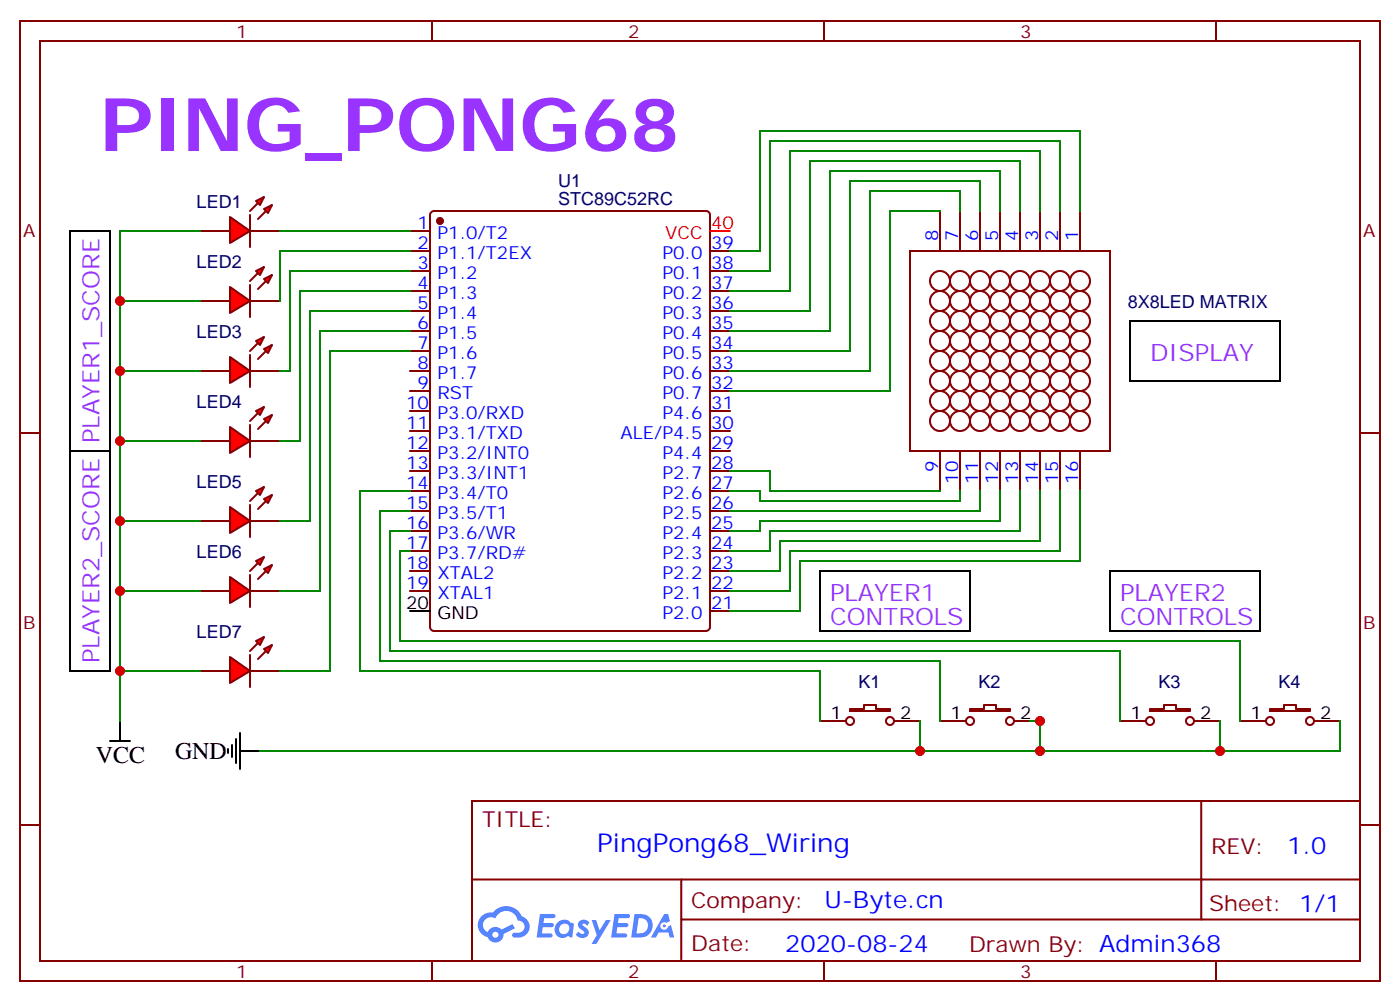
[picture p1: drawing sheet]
<svg xmlns="http://www.w3.org/2000/svg" width="247mm" height="177mm" viewBox="0 0 247 177" stroke-linecap="round" stroke-linejoin="round" font-family="sans-serif">
<g fill="none" stroke="#870000" stroke-width=".35">
<path d="M3.5 3.7h239.9v169.3h-239.9zM7.1 7.2h232.8v162.3h-232.8zM76.2 3.7v3.5M145.3 3.7v3.5M214.5 3.7v3.5M3.5 76.4h3.6M239.9 76.4h3.5M3.5 145.5h3.6M83.3 141.3h156.6v28.2h-156.6zM83.3 155.1h156.5M120.2 155.1v14.1M211.9 141.3v20.9"/>
<path d="M239.9 145.5h3.5M76.2 169.5v3.5M120.2 162.2h119.6M145.3 169.5v3.5M214.5 169.5v3.5"/>
</g>
<g fill="#5487ff">
<path d="M102.2 162.5a1.22 1.22 0 0 1 1.8 .2l-.4 .6a.47 .47 0 0 0-.4-.4 .47 .47 0 0 0-.5 .2l.1 .1a1.55 1.55 0 0 1 1 1.5 1.34 1.34 0 0 1-2.3 .2l.5-.6a.6 .6 0 0 0 .5 .5 .6 .6 0 0 0 .6-.3l-.2-.2a1.48 1.48 0 0 1-.9-1.5z"/>
<path d="M95.3 161.2h1.5a1.22 1.22 0 0 1 1.1 .2 .37 .37 0 0 1-.3 .6h-1.6l-.2 .8h1.6a.37 .37 0 0 1 .3 .4 .37 .37 0 0 1-.4 .3h-1.6l-.1 1.1h.7a1.15 1.15 0 0 1 1.1 .2 .36 .36 0 0 1-.3 .6h-2.4z"/>
<path d="M108.4 161.2h1.5a1.23 1.23 0 0 1 1.2 .2 .37 .37 0 0 1-.4 .6h-1.6l-.1 .8h1.5a.37 .37 0 0 1 .3 .4 .37 .37 0 0 1-.3 .3h-1.6l-.2 1.1h.8a1.15 1.15 0 0 1 1.1 .2 .36 .36 0 0 1-.3 .6h-2.5z"/>
<path d="M117.2 161.2h.6l.4 1.3-.6 .3a.69 .69 0 0 0-1.1 .3 .69 .69 0 0 0 .5 .9 .69 .69 0 0 0 .9-.6l.4-.2 .6 2.2h-.8l-.2-.9h-1.7l-.5 .9h-.9z"/>
<path d="M104.4 162.3h.7l.7 1.8 1.1-1.8h.8l-2.5 4.2h-.8l.9-1.5z"/>
<path d="M111.9 161.2l-.6 4.2h1.4a2.11 2.11 0 0 0 2.4-2.1 2.11 2.11 0 0 0-2.5-2.1zM112.6 162a1.39 1.39 0 0 1 1.7 1.4 1.39 1.39 0 0 1-1.8 1.2h-.2z"/>
<path d="M98.2 162.8a1.48 1.48 0 0 0-.1 2 1.48 1.48 0 0 0 1.9 .4l.2-.2 .7 .4 .3-2.3-.1-.3h-.5a1.49 1.49 0 0 0-2.4 0zM98.9 163.2a.91 .91 0 0 1 1.5 .3 .91 .91 0 0 1-.8 1.3 .87 .87 0 0 1-1-.5 .87 .87 0 0 1 .3-1.1z"/>
<path d="M85 161.6a2.18 2.18 0 0 0 1 3.7 1.44 1.44 0 0 0 1.7 .9 1.44 1.44 0 0 0 1.1-1.5l2-1-.4-.7-1.9 1a1.47 1.47 0 0 0-2.5 .4 1.39 1.39 0 0 1-.6-1.9 1.39 1.39 0 0 1 2-.5 2.08 2.08 0 0 1 2.1-1.3 2.08 2.08 0 0 1 1.9 1.7 1.07 1.07 0 0 1 1.1 1 1.07 1.07 0 0 1-1 1.1h-.6a.43 .43 0 0 0-.6 .4 .43 .43 0 0 0 .4 .5 2.06 2.06 0 0 0 2.2-.7 2.06 2.06 0 0 0 .3-2.2l-.7-.7-.5-.2a2.98 2.98 0 0 0-5.1-.6h-1zM86.8 164.9a.55 .55 0 0 1 1.1 0 .55 .55 0 0 1-1.1 0z"/>
<circle cx="117.2" cy="163.3" r=".26"/>
</g>
<g fill="none" stroke="#870000" stroke-width=".35">
<path d="M76.1 37.4l.5-.2h47.9a.71 .71 0 0 1 .7 .7v72.7a.76 .76 0 0 1-.7 .7h-47.9a.76 .76 0 0 1-.8-.7v-72.7zM165.8 37.2v7.1M169.3 37.2v7.1M172.9 37.2v7.1M176.4 37.2v7.1M179.9 37.2v7.1M183.4 37.2v7.1M187 37.2v7.1M190.5 37.2v7.1M72.3 40.7h3.5M72.3 44.3h3.5M72.3 47.8h3.5"/>
<path d="M72.3 51.3h3.5M72.3 54.9h3.5M72.3 58.4h3.5M125.2 44.3h3.6M125.2 47.8h3.6M125.2 51.3h3.6M125.2 54.9h3.6M125.2 58.4h3.6M160.5 44.3h35.3v35.3h-35.3zM72.3 61.9h3.5M72.3 65.4h3.5M72.3 69h3.5"/>
<path d="M72.3 72.5h3.5M72.3 76h3.5M72.3 79.6h3.5M125.2 61.9h3.6M125.2 65.4h3.6M125.2 69h3.6M125.2 72.5h3.6M125.2 76h3.6M125.2 79.6h3.6M165.8 79.6v7M169.3 79.6v7M172.9 79.6v7"/>
<path d="M176.4 79.6v7M179.9 79.6v7M183.4 79.6v7M187 79.6v7M190.5 79.6v7M72.3 83.1h3.5M72.3 86.6h3.5M72.3 90.1h3.5M72.3 93.7h3.5M72.3 97.2h3.5M125.2 83.1h3.6M125.2 86.6h3.6"/>
<path d="M125.2 90.1h3.6M125.2 93.7h3.6M125.2 97.2h3.6M72.3 100.7h3.5M72.3 104.2h3.5M125.2 100.7h3.6M125.2 104.2h3.6M125.2 107.8h3.6M144.6 127.2h4.6M149.9 125.1h2.5v-.7h2.1v.7h2.5v.3h-7.1zM157.7 127.2h4.6M165.8 127.2h4.6"/>
<path d="M171.1 125.1h2.5v-.7h2.1v.7h2.5v.3h-7.1zM178.9 127.2h4.5M197.6 127.2h4.5M202.8 125.1h2.5v-.7h2.1v.7h2.5v.3h-7.1zM210.6 127.2h4.6M218.7 127.2h4.6M224 125.1h2.5v-.7h2.1v.7h2.5v.3h-7.1zM231.8 127.2h4.6"/>
<circle cx="165.8" cy="49.6" r="1.76"/>
<circle cx="165.8" cy="56.6" r="1.76"/>
<circle cx="165.8" cy="53.1" r="1.76"/>
<circle cx="169.3" cy="56.6" r="1.76"/>
<circle cx="169.3" cy="49.6" r="1.76"/>
<circle cx="169.3" cy="53.1" r="1.76"/>
<circle cx="172.9" cy="56.6" r="1.76"/>
<circle cx="172.9" cy="49.6" r="1.76"/>
<circle cx="172.9" cy="53.1" r="1.76"/>
<circle cx="176.4" cy="53.1" r="1.76"/>
<circle cx="176.4" cy="56.6" r="1.76"/>
<circle cx="176.4" cy="49.6" r="1.76"/>
<circle cx="179.9" cy="56.6" r="1.76"/>
<circle cx="179.9" cy="53.1" r="1.76"/>
<circle cx="179.9" cy="49.6" r="1.76"/>
<circle cx="183.4" cy="49.6" r="1.76"/>
<circle cx="183.4" cy="53.1" r="1.76"/>
<circle cx="183.4" cy="56.6" r="1.76"/>
<circle cx="187" cy="56.6" r="1.76"/>
<circle cx="187" cy="49.6" r="1.76"/>
<circle cx="187" cy="53.1" r="1.76"/>
<circle cx="190.5" cy="56.6" r="1.76"/>
<circle cx="190.5" cy="49.6" r="1.76"/>
<circle cx="190.5" cy="53.1" r="1.76"/>
<circle cx="165.8" cy="74.3" r="1.76"/>
<circle cx="165.8" cy="67.2" r="1.76"/>
<circle cx="165.8" cy="70.7" r="1.76"/>
<circle cx="165.8" cy="63.7" r="1.76"/>
<circle cx="165.8" cy="60.1" r="1.76"/>
<circle cx="169.3" cy="63.7" r="1.76"/>
<circle cx="169.3" cy="74.3" r="1.76"/>
<circle cx="169.3" cy="70.7" r="1.76"/>
<circle cx="169.3" cy="67.2" r="1.76"/>
<circle cx="169.3" cy="60.1" r="1.76"/>
<circle cx="172.9" cy="67.2" r="1.76"/>
<circle cx="172.9" cy="63.7" r="1.76"/>
<circle cx="172.9" cy="70.7" r="1.76"/>
<circle cx="172.9" cy="60.1" r="1.76"/>
<circle cx="172.9" cy="74.3" r="1.76"/>
<circle cx="176.4" cy="63.7" r="1.76"/>
<circle cx="176.4" cy="74.3" r="1.76"/>
<circle cx="176.4" cy="70.7" r="1.76"/>
<circle cx="176.4" cy="67.2" r="1.76"/>
<circle cx="176.4" cy="60.1" r="1.76"/>
<circle cx="179.9" cy="70.7" r="1.76"/>
<circle cx="179.9" cy="67.2" r="1.76"/>
<circle cx="179.9" cy="60.1" r="1.76"/>
<circle cx="179.9" cy="74.3" r="1.76"/>
<circle cx="179.9" cy="63.7" r="1.76"/>
<circle cx="183.4" cy="67.2" r="1.76"/>
<circle cx="183.4" cy="60.1" r="1.76"/>
<circle cx="183.4" cy="74.3" r="1.76"/>
<circle cx="183.4" cy="70.7" r="1.76"/>
<circle cx="183.4" cy="63.7" r="1.76"/>
<circle cx="187" cy="74.3" r="1.76"/>
<circle cx="187" cy="70.7" r="1.76"/>
<circle cx="187" cy="67.2" r="1.76"/>
<circle cx="187" cy="63.7" r="1.76"/>
<circle cx="187" cy="60.1" r="1.76"/>
<circle cx="190.5" cy="74.3" r="1.76"/>
<circle cx="190.5" cy="63.7" r="1.76"/>
<circle cx="190.5" cy="70.7" r="1.76"/>
<circle cx="190.5" cy="60.1" r="1.76"/>
<circle cx="190.5" cy="67.2" r="1.76"/>
<circle cx="149.9" cy="127.2" r=".71"/>
<circle cx="157" cy="127.2" r=".71"/>
<circle cx="171.1" cy="127.2" r=".71"/>
<circle cx="178.2" cy="127.2" r=".71"/>
<circle cx="202.8" cy="127.2" r=".71"/>
<circle cx="209.9" cy="127.2" r=".71"/>
<circle cx="224" cy="127.2" r=".71"/>
<circle cx="231.1" cy="127.2" r=".71"/>
</g>
<circle cx="77.6" cy="39" r=".53" fill="#870000" stroke="#870000" stroke-width=".35"/>
<path d="M72.3 107.8h3.5" fill="none" stroke="#000" stroke-width=".35"/>
<path d="M125.2 40.7h3.6" fill="none" stroke="#f00" stroke-width=".35"/>
<g fill="#f00" stroke="#870000" stroke-width=".35">
<path d="M40.6 38.3l3.5 2.4-3.5 2.2z"/>
<path d="M44.1 37.9v5.7z"/>
</g>
<g fill="#870000" stroke="#870000" stroke-width=".35">
<path d="M44.1 37.2l1.4-1.4z"/>
<path d="M46.9 37.2l-1.4 1.4z"/>
</g>
<g fill="#f00" stroke="#870000" stroke-width=".35">
<path d="M45.2 35.5l1.4-.8-.7 1.5z"/>
<path d="M46.6 36.9l1.4-.7-.7 1.4z"/>
</g>
<path d="M35.3 40.7h5.3M44.1 40.7h5.3" fill="none" stroke="#870000" stroke-width=".35"/>
<g fill="#f00" stroke="#870000" stroke-width=".35">
<path d="M40.6 50.6l3.5 2.5-3.5 2.1z"/>
<path d="M44.1 50.3v5.6z"/>
</g>
<g fill="#870000" stroke="#870000" stroke-width=".35">
<path d="M44.1 49.6l1.4-1.4z"/>
<path d="M45.5 51l1.4-1.4z"/>
</g>
<g fill="#f00" stroke="#870000" stroke-width=".35">
<path d="M45.2 47.8l1.4-.7-.7 1.4z"/>
<path d="M46.6 49.2l1.4-.7-.7 1.4z"/>
</g>
<path d="M35.3 53.1h5.3M44.1 53.1h5.3" fill="none" stroke="#870000" stroke-width=".35"/>
<g fill="#f00" stroke="#870000" stroke-width=".35">
<path d="M40.6 63l3.5 2.4-3.5 2.2z"/>
<path d="M44.1 62.6v5.7z"/>
</g>
<g fill="#870000" stroke="#870000" stroke-width=".35">
<path d="M45.5 60.5l-1.4 1.4z"/>
<path d="M45.5 63.3l1.4-1.4z"/>
</g>
<g fill="#f00" stroke="#870000" stroke-width=".35">
<path d="M45.2 60.1l1.4-.7-.7 1.5z"/>
<path d="M46.6 61.6l1.4-.7-.7 1.4z"/>
</g>
<path d="M35.3 65.4h5.3M44.1 65.4h5.3" fill="none" stroke="#870000" stroke-width=".35"/>
<g fill="#f00" stroke="#870000" stroke-width=".35">
<path d="M40.6 75.3l3.5 2.5-3.5 2.1z"/>
<path d="M44.1 75v5.6z"/>
</g>
<g fill="#870000" stroke="#870000" stroke-width=".35">
<path d="M44.1 74.3l1.4-1.5z"/>
<path d="M45.5 75.7l1.4-1.4z"/>
</g>
<g fill="#f00" stroke="#870000" stroke-width=".35">
<path d="M45.2 72.5l1.4-.7-.7 1.4z"/>
<path d="M46.6 73.9l1.4-.7-.7 1.4z"/>
</g>
<path d="M35.3 77.8h5.3M44.1 77.8h5.3" fill="none" stroke="#870000" stroke-width=".35"/>
<g fill="#f00" stroke="#870000" stroke-width=".35">
<path d="M40.6 89.4l3.5 2.5-3.5 2.1z"/>
<path d="M44.1 89.1v5.6z"/>
</g>
<g fill="#870000" stroke="#870000" stroke-width=".35">
<path d="M44.1 88.4l1.4-1.4z"/>
<path d="M45.5 89.8l1.4-1.4z"/>
</g>
<g fill="#f00" stroke="#870000" stroke-width=".35">
<path d="M45.2 86.6l1.4-.7-.7 1.4z"/>
<path d="M46.6 88l1.4-.7-.7 1.4z"/>
</g>
<path d="M35.3 91.9h5.3M44.1 91.9h5.3" fill="none" stroke="#870000" stroke-width=".35"/>
<g fill="#f00" stroke="#870000" stroke-width=".35">
<path d="M40.6 101.8l3.5 2.4-3.5 2.2z"/>
<path d="M44.1 101.4v5.7z"/>
</g>
<g fill="#870000" stroke="#870000" stroke-width=".35">
<path d="M45.5 99.3l-1.4 1.4z"/>
<path d="M45.5 102.1l1.4-1.4z"/>
</g>
<g fill="#f00" stroke="#870000" stroke-width=".35">
<path d="M45.2 99l1.4-.8-.7 1.5z"/>
<path d="M46.6 100.4l1.4-.7-.7 1.4z"/>
</g>
<path d="M35.3 104.2h5.3M44.1 104.2h5.3" fill="none" stroke="#870000" stroke-width=".35"/>
<g fill="#f00" stroke="#870000" stroke-width=".35">
<path d="M40.6 115.9l3.5 2.5-3.5 2.1z"/>
<path d="M44.1 115.5v5.7z"/>
</g>
<g fill="#870000" stroke="#870000" stroke-width=".35">
<path d="M44.1 114.8l1.4-1.4z"/>
<path d="M45.5 116.2l1.4-1.4z"/>
</g>
<g fill="#f00" stroke="#870000" stroke-width=".35">
<path d="M45.2 113.1l1.4-.7-.7 1.4z"/>
<path d="M46.6 114.5l1.4-.7-.7 1.4z"/>
</g>
<path d="M35.3 118.4h5.3M44.1 118.4h5.3" fill="none" stroke="#870000" stroke-width=".35"/>
<g fill="none" stroke="#008700" stroke-width=".35">
<path d="M165.8 37.2h-8.8v31.8h-28.2M169.3 37.2v-3.5h-15.8v31.7h-24.7M172.9 37.2v-5.3h-23v30h-21.1M176.4 37.2v-7h-30v28.2h-17.6M179.9 37.2v-8.8h-37v26.5h-14.1M183.4 37.2v-10.6h-44.1v24.7h-10.5M187 37.2v-12.3h-51.2v22.9h-7M190.5 37.2v-14.1h-56.4v21.2h-5.3M21.2 53.1h14.1M35.3 40.7h-14.1v86.5M49.4 40.7h22.9M72.3 44.3h-22.9v8.8"/>
<path d="M72.3 47.8h-21.1v17.6h-1.8M72.3 51.3h-19.4v26.5h-3.5M72.3 54.9h-17.6v37h-5.3M72.3 58.4h-15.9v45.8h-7M21.2 65.4h14.1M21.2 77.8h14.1M72.3 61.9h-14.1v56.5h-8.8M21.2 91.9h14.1M72.3 97.2h-1.7v15.9h148.1v14.1M72.3 93.7h-3.5v21.1h128.8v12.4M72.3 90.1h-5.3v26.5h98.8v10.6M72.3 86.6h-8.8v31.8h81.1v8.8"/>
<path d="M128.8 86.6h5.3v1.8h35.2v-1.8M128.8 83.1h7v3.5h30M172.9 86.6v3.5h-44.1M176.4 86.6v5.3h-42.3v1.8h-5.3M179.9 86.6v7.1h-44.1v3.5h-7M183.4 86.6v8.8h-45.8v5.3h-8.8M187 86.6v10.6h-47.7v7h-10.5M190.5 86.6v12.4h-49.4v8.8h-12.3M21.2 104.2h14.1M21.2 118.4h14.1M162.3 127.2v5.3M181.7 127.2h1.7v5.3"/>
<path d="M215.2 127.2v5.3M236.4 127.2v5.3h-190.5"/>
</g>
<path d="M12.3 40.7h7.1v38.9h-7.1zM199.3 56.6h26.5v10.6h-26.5zM12.3 79.6h7.1v38.8h-7.1zM144.6 100.7h26.5v10.6h-26.5zM195.8 100.7h26.4v10.6h-26.4zM19.4 130.7h3.5M21.2 127.2v3.5M40.2 132.1v.7M40.9 131.4v2.1M41.6 130.4v4.2M42.3 132.5h3.6M42.3 129.3v6.3" fill="none" stroke="#000" stroke-width=".35"/>
<g fill="#c00">
<circle cx="21.2" cy="53.1" r=".88"/>
<circle cx="21.2" cy="65.4" r=".88"/>
<circle cx="21.2" cy="77.8" r=".88"/>
<circle cx="21.2" cy="91.9" r=".88"/>
<circle cx="21.2" cy="104.2" r=".88"/>
<circle cx="21.2" cy="118.4" r=".88"/>
<circle cx="215.2" cy="132.5" r=".88"/>
<circle cx="183.4" cy="132.5" r=".88"/>
<circle cx="183.4" cy="127.2" r=".88"/>
<circle cx="162.3" cy="132.5" r=".88"/>
</g>
<text font-size="13.1" fill="#93f" x="17.6" y="26.6">PING_PONG68</text>
<text font-size="4.6" fill="#00f" x="105.3" y="150.3">PingPong68_Wiring</text>
<g font-size="4.2" fill="#93f">
<text x="202.8" y="63.7">DISPLAY</text>
<text x="17.6" y="78.2" transform="rotate(-90 17.6 78.2)">PLAYER1_SCORE</text>
<text x="146.4" y="106">PLAYER1</text>
<text x="197.6" y="106">PLAYER2</text>
<text x="146.4" y="110.2">CONTROLS</text>
<text x="197.6" y="110.2">CONTROLS</text>
<text x="17.6" y="117" transform="rotate(-90 17.6 117)">PLAYER2_SCORE</text>
</g>
<g font-size="4.2">
<text x="16.9" y="134.6">VCC</text>
<text x="30.9" y="133.9">GND</text>
</g>
<g font-size="4.2" fill="#00f">
<text x="227.1" y="150.5">1.0</text>
<text x="145.4" y="160.1">U-Byte.cn</text>
<text x="138.5" y="167.9">2020-08-24</text>
</g>
<g font-size="3.9" fill="#800">
<text x="85" y="145.9">TITLE:</text>
<text x="213.6" y="150.5">REV:</text>
<text x="121.9" y="160.1">Company:</text>
<text x="213.3" y="160.7">Sheet: 1/1</text>
<text x="121.9" y="167.7">Date:</text>
<text x="171" y="167.8">Drawn By: Admin368</text>
</g>
<g font-size="3.2" fill="#800">
<text x="41.6" y="6.7">1</text>
<text x="110.8" y="6.7">2</text>
<text x="179.9" y="6.7">3</text>
<text x="4.1" y="41.8">A</text>
<text x="240.4" y="41.8">A</text>
<text x="4.1" y="110.9">B</text>
<text x="240.4" y="110.9">B</text>
<text x="41.6" y="172.5">1</text>
<text x="110.8" y="172.5">2</text>
<text x="179.9" y="172.5">3</text>
</g>
<g font-size="3.2" fill="#000080">
<text x="98.4" y="33">U1</text>
<text x="34.7" y="36.6">LED1</text>
<text x="98.4" y="36.2">STC89C52RC</text>
<text x="34.7" y="47.2">LED2</text>
<text x="34.7" y="59.5">LED3</text>
<text x="198.9" y="54.2">8X8LED MATRIX</text>
<text x="34.7" y="71.9">LED4</text>
<text x="34.7" y="86">LED5</text>
<text x="34.7" y="98.3">LED6</text>
<text x="34.7" y="112.4">LED7</text>
<text x="151.4" y="121.3">K1</text>
<text x="172.6" y="121.3">K2</text>
<text x="204.4" y="121.3">K3</text>
<text x="225.5" y="121.3">K4</text>
</g>
<g font-size="3.2" fill="#00f">
<text x="73.7" y="40.4">1</text>
<text x="73.7" y="43.9">2</text>
<text x="73.7" y="47.4">3</text>
<text x="77.2" y="42.2">P1.0/T2</text>
<text x="77.2" y="45.7">P1.1/T2EX</text>
<text x="116.8" y="45.7">P0.0</text>
<text x="125.4" y="47.4">38</text>
<text x="125.4" y="43.9">39</text>
<text x="165.5" y="42.5" transform="rotate(-90 165.5 42.5)">8</text>
<text x="169" y="42.5" transform="rotate(-90 169 42.5)">7</text>
<text x="172.5" y="42.5" transform="rotate(-90 172.5 42.5)">6</text>
<text x="176" y="42.5" transform="rotate(-90 176 42.5)">5</text>
<text x="179.6" y="42.5" transform="rotate(-90 179.6 42.5)">4</text>
<text x="183.1" y="42.5" transform="rotate(-90 183.1 42.5)">3</text>
<text x="186.6" y="42.5" transform="rotate(-90 186.6 42.5)">2</text>
<text x="190.1" y="42.5" transform="rotate(-90 190.1 42.5)">1</text>
<text x="73.7" y="51">4</text>
<text x="77.2" y="49.2">P1.2</text>
<text x="77.2" y="52.7">P1.3</text>
<text x="116.8" y="52.7">P0.2</text>
<text x="116.8" y="49.2">P0.1</text>
<text x="125.4" y="51">37</text>
<text x="73.7" y="54.5">5</text>
<text x="73.7" y="58">6</text>
<text x="77.2" y="56.3">P1.4</text>
<text x="77.2" y="59.8">P1.5</text>
<text x="116.8" y="59.8">P0.4</text>
<text x="116.8" y="56.3">P0.3</text>
<text x="125.4" y="58">35</text>
<text x="125.4" y="54.5">36</text>
<text x="73.7" y="61.6">7</text>
<text x="73.7" y="65.1">8</text>
<text x="77.2" y="63.3">P1.6</text>
<text x="116.8" y="63.3">P0.5</text>
<text x="125.4" y="65.1">33</text>
<text x="125.4" y="61.6">34</text>
<text x="73.7" y="68.6">9</text>
<text x="77.2" y="66.9">P1.7</text>
<text x="77.2" y="70.4">RST</text>
<text x="116.8" y="70.4">P0.7</text>
<text x="116.8" y="66.9">P0.6</text>
<text x="125.4" y="68.6">32</text>
<text x="71.6" y="72.1">10</text>
<text x="71.6" y="75.7">11</text>
<text x="77.2" y="73.9">P3.0/RXD</text>
<text x="77.2" y="77.4">P3.1/TXD</text>
<text x="109.4" y="77.4">ALE/P4.5</text>
<text x="116.8" y="73.9">P4.6</text>
<text x="125.4" y="75.7">30</text>
<text x="125.4" y="72.1">31</text>
<text x="71.6" y="79.2">12</text>
<text x="71.6" y="82.7">13</text>
<text x="77.2" y="81">P3.2/INT0</text>
<text x="116.8" y="81">P4.4</text>
<text x="125.4" y="82.7">28</text>
<text x="125.4" y="79.2">29</text>
<text x="165.5" y="83.3" transform="rotate(-90 165.5 83.3)">9</text>
<text x="71.6" y="86.3">14</text>
<text x="71.6" y="89.8">15</text>
<text x="77.2" y="84.5">P3.3/INT1</text>
<text x="77.2" y="88">P3.4/T0</text>
<text x="116.8" y="88">P2.6</text>
<text x="116.8" y="84.5">P2.7</text>
<text x="125.4" y="89.8">26</text>
<text x="125.4" y="86.3">27</text>
<text x="169" y="85.3" transform="rotate(-90 169 85.3)">10</text>
<text x="172.5" y="85.3" transform="rotate(-90 172.5 85.3)">11</text>
<text x="176" y="85.3" transform="rotate(-90 176 85.3)">12</text>
<text x="179.6" y="85.3" transform="rotate(-90 179.6 85.3)">13</text>
<text x="183.1" y="85.3" transform="rotate(-90 183.1 85.3)">14</text>
<text x="186.6" y="85.3" transform="rotate(-90 186.6 85.3)">15</text>
<text x="190.1" y="85.3" transform="rotate(-90 190.1 85.3)">16</text>
<text x="71.6" y="93.3">16</text>
<text x="77.2" y="91.5">P3.5/T1</text>
<text x="77.2" y="95.1">P3.6/WR</text>
<text x="116.8" y="95.1">P2.4</text>
<text x="116.8" y="91.5">P2.5</text>
<text x="125.4" y="93.3">25</text>
<text x="71.6" y="96.8">17</text>
<text x="71.6" y="100.4">18</text>
<text x="77.2" y="98.6">P3.7/RD#</text>
<text x="116.8" y="98.6">P2.3</text>
<text x="125.4" y="100.4">23</text>
<text x="125.4" y="96.8">24</text>
<text x="71.6" y="103.9">19</text>
<text x="77.2" y="102.1">XTAL2</text>
<text x="77.2" y="105.7">XTAL1</text>
<text x="116.8" y="105.7">P2.1</text>
<text x="116.8" y="102.1">P2.2</text>
<text x="125.4" y="107.4">21</text>
<text x="125.4" y="103.9">22</text>
<text x="116.8" y="109.2">P2.0</text>
</g>
<g font-size="3.2" fill="#f00">
<text x="125.4" y="40.4">40</text>
<text x="117.3" y="42.2">VCC</text>
</g>
<g font-size="3.2">
<text x="71.6" y="107.4">20</text>
<text x="77.2" y="109.2">GND</text>
<text x="146.5" y="126.8">1</text>
<text x="158.7" y="126.8">2</text>
<text x="167.7" y="126.8">1</text>
<text x="179.9" y="126.8">2</text>
<text x="199.4" y="126.8">1</text>
<text x="211.7" y="126.8">2</text>
<text x="220.6" y="126.8">1</text>
<text x="232.8" y="126.8">2</text>
</g>
</svg>
